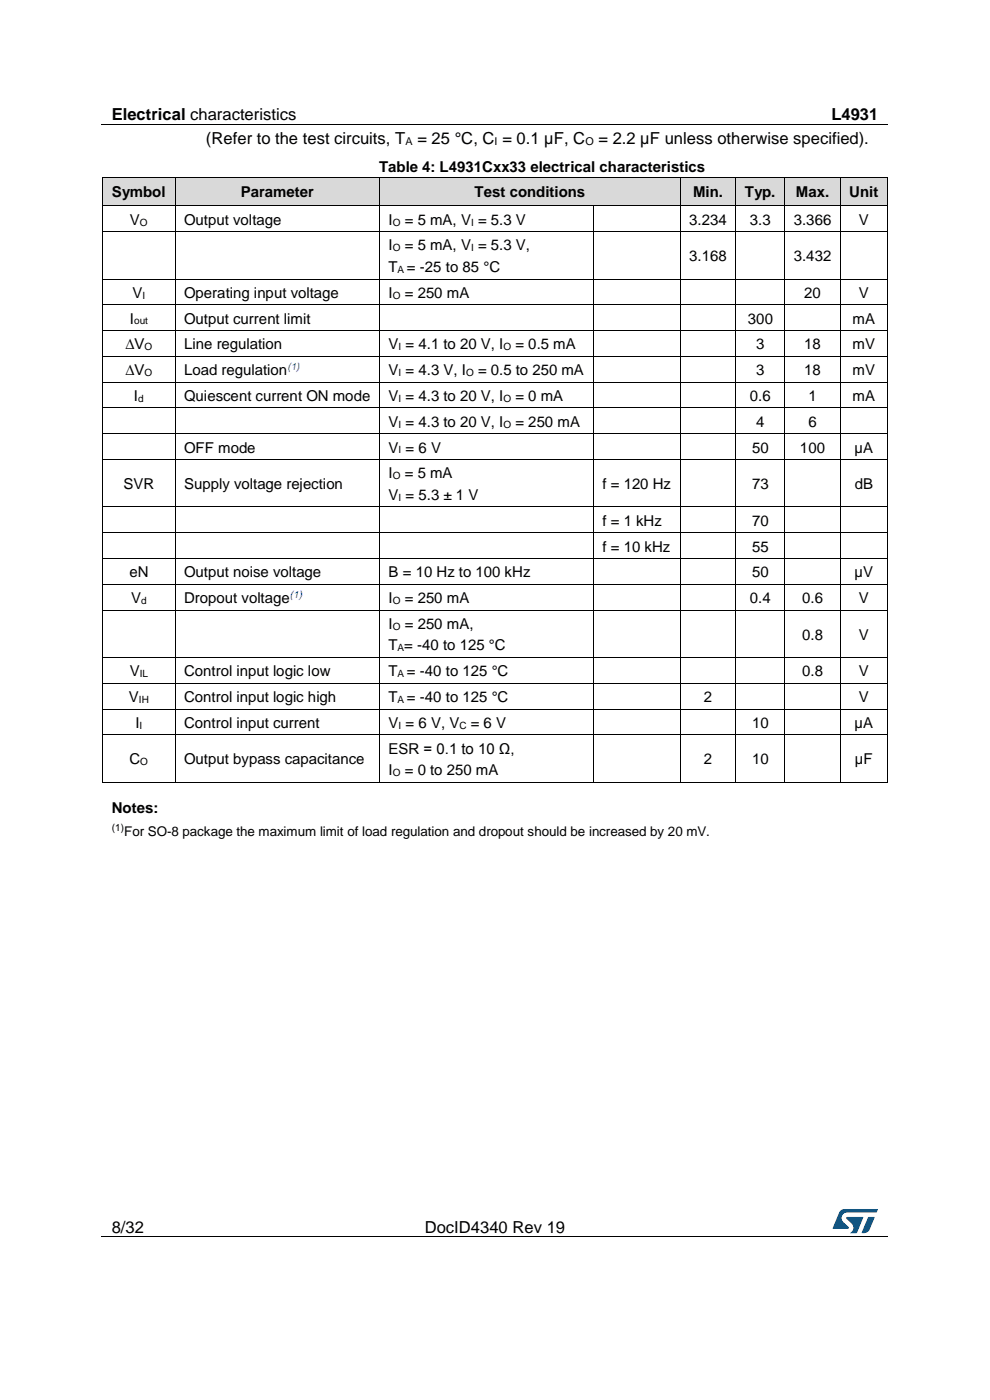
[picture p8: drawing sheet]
<svg xmlns="http://www.w3.org/2000/svg" width="210mm" height="297mm" viewBox="0 0 210 297" stroke-linecap="round" stroke-linejoin="round" font-family="sans-serif">
<path d="M21.5 26.5h166.8M21.5 262.4h166.8" fill="none" stroke="#000" stroke-width=".21"/>
<g fill="#000">
<path d="M105.3 26.4h.1v.1h-.1z" fill-rule="evenodd"/>
<path d="M61.6 262.3h.1v.2h-.1z" fill-rule="evenodd"/>
<path d="M148 262.3h.2v.2h-.2z" fill-rule="evenodd"/>
</g>
<g fill="#005288">
<path d="M178.2 256.9l.6-.4h.4l7 .1-.3 .6h-6.1a1.26 1.26 0 0 0-1.3 1.1 1.26 1.26 0 0 0 .8 1.4l.7 .6v.3l-3.3 .1z"/>
<path d="M184.2 258.2l1.3 .1-1 2.5a1.32 1.32 0 0 1-1.7 .7z"/>
<path d="M179.6 258.2l3.6 .1-1.5 3.3h-1.4a1.35 1.35 0 0 0 .7-1.2 1.35 1.35 0 0 0-.8-1.2l-.6-.6z"/>
</g>
<g fill="#d9d9d9">
<path d="M21.9 37.6h15.2v6h-15.2z" fill-rule="evenodd"/>
<path d="M23.7 37.6h11.5v6h-11.5z" fill-rule="evenodd"/>
<path d="M37.2 37.6h43.3v6h-43.3z" fill-rule="evenodd"/>
<path d="M39 37.6h39.7v6h-39.7z" fill-rule="evenodd"/>
<path d="M80.6 37.6h63.7v6h-63.7z" fill-rule="evenodd"/>
<path d="M82.4 37.6h60v6h-60z" fill-rule="evenodd"/>
<path d="M144.3 37.6h11.8v6h-11.8z" fill-rule="evenodd"/>
<path d="M146.2 37.6h8v6h-8z" fill-rule="evenodd"/>
<path d="M156.2 37.6h10.2v6h-10.2z" fill-rule="evenodd"/>
<path d="M158 37.6h6.6v6h-6.6z" fill-rule="evenodd"/>
<path d="M166.5 37.6h11.7v6h-11.7z" fill-rule="evenodd"/>
<path d="M168.4 37.6h8v6h-8z" fill-rule="evenodd"/>
<path d="M178.3 37.6h9.9v6h-9.9z" fill-rule="evenodd"/>
<path d="M180.2 37.6h6.2v6h-6.2z" fill-rule="evenodd"/>
</g>
<g fill="#000">
<path d="M21.7 37.5l.1 .1z" fill-rule="evenodd"/>
<path d="M21.7 37.5l.1 .1z" fill-rule="evenodd"/>
<path d="M37.1 37.5l.1 .1z" fill-rule="evenodd"/>
<path d="M80.5 37.5l.1 .1z" fill-rule="evenodd"/>
<path d="M144.3 37.5v.1z" fill-rule="evenodd"/>
<path d="M156 37.5l.1 .1z" fill-rule="evenodd"/>
<path d="M166.4 37.5l.1 .1z" fill-rule="evenodd"/>
<path d="M178.2 37.5l.1 .1z" fill-rule="evenodd"/>
<path d="M188.2 37.5l.1 .1z" fill-rule="evenodd"/>
<path d="M188.2 37.5l.1 .1z" fill-rule="evenodd"/>
<path d="M21.7 43.6h.2v.2h-.2z" fill-rule="evenodd"/>
<path d="M21.7 43.6h.2v.2h-.2z" fill-rule="evenodd"/>
<path d="M21.7 49.1h.2v.1h-.2z" fill-rule="evenodd"/>
<path d="M21.7 59.1h.2v.2h-.2z" fill-rule="evenodd"/>
<path d="M21.9 43.6h.1v.2h-.1z" fill-rule="evenodd"/>
<path d="M37 43.6h.2v.2h-.2z" fill-rule="evenodd"/>
<path d="M37 49.1h.2v.1h-.2z" fill-rule="evenodd"/>
<path d="M37 59.1h.2v.2h-.2z" fill-rule="evenodd"/>
<path d="M37.2 43.6h.2v.2h-.2z" fill-rule="evenodd"/>
<path d="M80.5 43.6h.1v.2h-.1z" fill-rule="evenodd"/>
<path d="M80.5 49.1h.1v.1h-.1z" fill-rule="evenodd"/>
<path d="M80.5 59.1h.1v.2h-.1z" fill-rule="evenodd"/>
<path d="M80.6 43.6h.2v.2h-.2z" fill-rule="evenodd"/>
<path d="M125.8 43.6h.2v.2h-.2z" fill-rule="evenodd"/>
<path d="M125.8 49.1h.2v.1h-.2z" fill-rule="evenodd"/>
<path d="M125.8 59.1h.2v.2h-.2z" fill-rule="evenodd"/>
<path d="M144.2 43.6h.2v.2h-.2z" fill-rule="evenodd"/>
<path d="M144.2 49.1h.2v.1h-.2z" fill-rule="evenodd"/>
<path d="M144.2 59.1h.2v.2h-.2z" fill-rule="evenodd"/>
<path d="M144.4 43.6h.2v.2h-.2z" fill-rule="evenodd"/>
<path d="M156 43.6h.2v.2h-.2z" fill-rule="evenodd"/>
<path d="M156 49.1h.2v.1h-.2z" fill-rule="evenodd"/>
<path d="M156 59.1h.2v.2h-.2z" fill-rule="evenodd"/>
<path d="M156.2 43.6h.1v.2h-.1z" fill-rule="evenodd"/>
<path d="M166.4 43.6h.1v.2h-.1z" fill-rule="evenodd"/>
<path d="M166.4 49.1h.1v.1h-.1z" fill-rule="evenodd"/>
<path d="M166.4 59.1h.1v.2h-.1z" fill-rule="evenodd"/>
<path d="M166.5 43.6h.2v.2h-.2z" fill-rule="evenodd"/>
<path d="M178.2 43.6h.2v.2h-.2z" fill-rule="evenodd"/>
<path d="M178.2 49.1h.2v.1h-.2z" fill-rule="evenodd"/>
<path d="M178.2 59.1h.2v.2h-.2z" fill-rule="evenodd"/>
<path d="M178.4 43.6h.1v.2h-.1z" fill-rule="evenodd"/>
<path d="M188.2 43.6h.1v.2h-.1z" fill-rule="evenodd"/>
<path d="M188.2 43.6h.1v.2h-.1z" fill-rule="evenodd"/>
<path d="M188.2 49.1h.1v.1h-.1z" fill-rule="evenodd"/>
<path d="M188.2 59.1h.1v.2h-.1z" fill-rule="evenodd"/>
<path d="M21.7 64.6h.2v.2h-.2z" fill-rule="evenodd"/>
<path d="M21.7 70.1h.2v.1h-.2z" fill-rule="evenodd"/>
<path d="M21.7 75.5h.2v.2h-.2z" fill-rule="evenodd"/>
<path d="M37 64.6h.2v.2h-.2z" fill-rule="evenodd"/>
<path d="M37 70.1h.2v.1h-.2z" fill-rule="evenodd"/>
<path d="M37 75.5h.2v.2h-.2z" fill-rule="evenodd"/>
<path d="M80.5 64.6h.1v.2h-.1z" fill-rule="evenodd"/>
<path d="M80.5 70.1h.1v.1h-.1z" fill-rule="evenodd"/>
<path d="M80.5 75.5h.1v.2h-.1z" fill-rule="evenodd"/>
<path d="M125.8 64.6h.2v.2h-.2z" fill-rule="evenodd"/>
<path d="M125.8 70.1h.2v.1h-.2z" fill-rule="evenodd"/>
<path d="M125.8 75.5h.2v.2h-.2z" fill-rule="evenodd"/>
<path d="M144.2 64.6h.2v.2h-.2z" fill-rule="evenodd"/>
<path d="M144.2 70.1h.2v.1h-.2z" fill-rule="evenodd"/>
<path d="M144.2 75.5h.2v.2h-.2z" fill-rule="evenodd"/>
<path d="M156 64.6h.2v.2h-.2z" fill-rule="evenodd"/>
<path d="M156 70.1h.2v.1h-.2z" fill-rule="evenodd"/>
<path d="M156 75.5h.2v.2h-.2z" fill-rule="evenodd"/>
<path d="M166.4 64.6h.1v.2h-.1z" fill-rule="evenodd"/>
<path d="M166.4 70.1h.1v.1h-.1z" fill-rule="evenodd"/>
<path d="M166.4 75.5h.1v.2h-.1z" fill-rule="evenodd"/>
<path d="M178.2 64.6h.2v.2h-.2z" fill-rule="evenodd"/>
<path d="M178.2 70.1h.2v.1h-.2z" fill-rule="evenodd"/>
<path d="M178.2 75.5h.2v.2h-.2z" fill-rule="evenodd"/>
<path d="M188.2 64.6h.1v.2h-.1z" fill-rule="evenodd"/>
<path d="M188.2 70.1h.1v.1h-.1z" fill-rule="evenodd"/>
<path d="M188.2 75.5h.1v.2h-.1z" fill-rule="evenodd"/>
<path d="M21.7 81h.2v.2h-.2z" fill-rule="evenodd"/>
<path d="M21.7 86.5h.2v.1h-.2z" fill-rule="evenodd"/>
<path d="M21.7 92h.2v.1h-.2z" fill-rule="evenodd"/>
<path d="M21.7 97.4h.2v.2h-.2z" fill-rule="evenodd"/>
<path d="M37 81h.2v.2h-.2z" fill-rule="evenodd"/>
<path d="M37 86.5h.2v.1h-.2z" fill-rule="evenodd"/>
<path d="M37 92h.2v.1h-.2z" fill-rule="evenodd"/>
<path d="M37 97.4h.2v.2h-.2z" fill-rule="evenodd"/>
<path d="M80.5 81h.1v.2h-.1z" fill-rule="evenodd"/>
<path d="M80.5 86.5h.1v.1h-.1z" fill-rule="evenodd"/>
<path d="M80.5 92h.1v.1h-.1z" fill-rule="evenodd"/>
<path d="M80.5 97.4h.1v.2h-.1z" fill-rule="evenodd"/>
<path d="M125.8 81h.2v.2h-.2z" fill-rule="evenodd"/>
<path d="M125.8 86.5h.2v.1h-.2z" fill-rule="evenodd"/>
<path d="M125.8 92h.2v.1h-.2z" fill-rule="evenodd"/>
<path d="M125.8 97.4h.2v.2h-.2z" fill-rule="evenodd"/>
<path d="M144.2 81h.2v.2h-.2z" fill-rule="evenodd"/>
<path d="M144.2 86.5h.2v.1h-.2z" fill-rule="evenodd"/>
<path d="M144.2 92h.2v.1h-.2z" fill-rule="evenodd"/>
<path d="M144.2 97.4h.2v.2h-.2z" fill-rule="evenodd"/>
<path d="M156 81h.2v.2h-.2z" fill-rule="evenodd"/>
<path d="M156 86.5h.2v.1h-.2z" fill-rule="evenodd"/>
<path d="M156 92h.2v.1h-.2z" fill-rule="evenodd"/>
<path d="M156 97.4h.2v.2h-.2z" fill-rule="evenodd"/>
<path d="M166.4 81h.1v.2h-.1z" fill-rule="evenodd"/>
<path d="M166.4 86.5h.1v.1h-.1z" fill-rule="evenodd"/>
<path d="M166.4 92h.1v.1h-.1z" fill-rule="evenodd"/>
<path d="M166.4 97.4h.1v.2h-.1z" fill-rule="evenodd"/>
<path d="M178.2 81h.2v.2h-.2z" fill-rule="evenodd"/>
<path d="M178.2 86.5h.2v.1h-.2z" fill-rule="evenodd"/>
<path d="M178.2 92h.2v.1h-.2z" fill-rule="evenodd"/>
<path d="M178.2 97.4h.2v.2h-.2z" fill-rule="evenodd"/>
<path d="M188.2 81h.1v.2h-.1z" fill-rule="evenodd"/>
<path d="M188.2 86.5h.1v.1h-.1z" fill-rule="evenodd"/>
<path d="M188.2 92h.1v.1h-.1z" fill-rule="evenodd"/>
<path d="M188.2 97.4h.1v.2h-.1z" fill-rule="evenodd"/>
<path d="M21.7 107.5h.2v.1h-.2z" fill-rule="evenodd"/>
<path d="M21.7 112.9h.2v.2h-.2z" fill-rule="evenodd"/>
<path d="M21.7 118.4h.2v.2h-.2z" fill-rule="evenodd"/>
<path d="M37 107.5h.2v.1h-.2z" fill-rule="evenodd"/>
<path d="M37 112.9h.2v.2h-.2z" fill-rule="evenodd"/>
<path d="M37 118.4h.2v.2h-.2z" fill-rule="evenodd"/>
<path d="M80.5 107.5h.1v.1h-.1z" fill-rule="evenodd"/>
<path d="M80.5 112.9h.1v.2h-.1z" fill-rule="evenodd"/>
<path d="M80.5 118.4h.1v.2h-.1z" fill-rule="evenodd"/>
<path d="M125.8 107.5h.2v.1h-.2z" fill-rule="evenodd"/>
<path d="M125.8 112.9h.2v.2h-.2z" fill-rule="evenodd"/>
<path d="M125.8 118.4h.2v.2h-.2z" fill-rule="evenodd"/>
<path d="M144.2 107.5h.2v.1h-.2z" fill-rule="evenodd"/>
<path d="M144.2 112.9h.2v.2h-.2z" fill-rule="evenodd"/>
<path d="M144.2 118.4h.2v.2h-.2z" fill-rule="evenodd"/>
<path d="M156 107.5h.2v.1h-.2z" fill-rule="evenodd"/>
<path d="M156 112.9h.2v.2h-.2z" fill-rule="evenodd"/>
<path d="M156 118.4h.2v.2h-.2z" fill-rule="evenodd"/>
<path d="M166.4 107.5h.1v.1h-.1z" fill-rule="evenodd"/>
<path d="M166.4 112.9h.1v.2h-.1z" fill-rule="evenodd"/>
<path d="M166.4 118.4h.1v.2h-.1z" fill-rule="evenodd"/>
<path d="M178.2 107.5h.2v.1h-.2z" fill-rule="evenodd"/>
<path d="M178.2 112.9h.2v.2h-.2z" fill-rule="evenodd"/>
<path d="M178.2 118.4h.2v.2h-.2z" fill-rule="evenodd"/>
<path d="M188.2 107.5h.1v.1h-.1z" fill-rule="evenodd"/>
<path d="M188.2 112.9h.1v.2h-.1z" fill-rule="evenodd"/>
<path d="M188.2 118.4h.1v.2h-.1z" fill-rule="evenodd"/>
<path d="M21.7 123.9h.2v.2h-.2z" fill-rule="evenodd"/>
<path d="M21.7 129.3h.2v.2h-.2z" fill-rule="evenodd"/>
<path d="M21.7 139.4h.2v.1h-.2z" fill-rule="evenodd"/>
<path d="M37 123.9h.2v.2h-.2z" fill-rule="evenodd"/>
<path d="M37 129.3h.2v.2h-.2z" fill-rule="evenodd"/>
<path d="M37 139.4h.2v.1h-.2z" fill-rule="evenodd"/>
<path d="M80.5 123.9h.1v.2h-.1z" fill-rule="evenodd"/>
<path d="M80.5 129.3h.1v.2h-.1z" fill-rule="evenodd"/>
<path d="M80.5 139.4h.1v.1h-.1z" fill-rule="evenodd"/>
<path d="M125.8 123.9h.2v.2h-.2z" fill-rule="evenodd"/>
<path d="M125.8 129.3h.2v.2h-.2z" fill-rule="evenodd"/>
<path d="M125.8 139.4h.2v.1h-.2z" fill-rule="evenodd"/>
<path d="M144.2 123.9h.2v.2h-.2z" fill-rule="evenodd"/>
<path d="M144.2 129.3h.2v.2h-.2z" fill-rule="evenodd"/>
<path d="M144.2 139.4h.2v.1h-.2z" fill-rule="evenodd"/>
<path d="M156 123.9h.2v.2h-.2z" fill-rule="evenodd"/>
<path d="M156 129.3h.2v.2h-.2z" fill-rule="evenodd"/>
<path d="M156 139.4h.2v.1h-.2z" fill-rule="evenodd"/>
<path d="M166.4 123.9h.1v.2h-.1z" fill-rule="evenodd"/>
<path d="M166.4 129.3h.1v.2h-.1z" fill-rule="evenodd"/>
<path d="M166.4 139.4h.1v.1h-.1z" fill-rule="evenodd"/>
<path d="M178.2 123.9h.2v.2h-.2z" fill-rule="evenodd"/>
<path d="M178.2 129.3h.2v.2h-.2z" fill-rule="evenodd"/>
<path d="M178.2 139.4h.2v.1h-.2z" fill-rule="evenodd"/>
<path d="M188.2 123.9h.1v.2h-.1z" fill-rule="evenodd"/>
<path d="M188.2 129.3h.1v.2h-.1z" fill-rule="evenodd"/>
<path d="M188.2 139.4h.1v.1h-.1z" fill-rule="evenodd"/>
<path d="M21.7 144.9h.2v.2h-.2z" fill-rule="evenodd"/>
<path d="M21.7 150.3h.2v.2h-.2z" fill-rule="evenodd"/>
<path d="M21.7 155.8h.2v.2h-.2z" fill-rule="evenodd"/>
<path d="M37 144.9h.2v.2h-.2z" fill-rule="evenodd"/>
<path d="M37 150.3h.2v.2h-.2z" fill-rule="evenodd"/>
<path d="M37 155.8h.2v.2h-.2z" fill-rule="evenodd"/>
<path d="M80.5 144.9h.1v.2h-.1z" fill-rule="evenodd"/>
<path d="M80.5 150.3h.1v.2h-.1z" fill-rule="evenodd"/>
<path d="M80.5 155.8h.1v.2h-.1z" fill-rule="evenodd"/>
<path d="M125.8 144.9h.2v.2h-.2z" fill-rule="evenodd"/>
<path d="M125.8 150.3h.2v.2h-.2z" fill-rule="evenodd"/>
<path d="M125.8 155.8h.2v.2h-.2z" fill-rule="evenodd"/>
<path d="M144.2 144.9h.2v.2h-.2z" fill-rule="evenodd"/>
<path d="M144.2 150.3h.2v.2h-.2z" fill-rule="evenodd"/>
<path d="M144.2 155.8h.2v.2h-.2z" fill-rule="evenodd"/>
<path d="M156 144.9h.2v.2h-.2z" fill-rule="evenodd"/>
<path d="M156 150.3h.2v.2h-.2z" fill-rule="evenodd"/>
<path d="M156 155.8h.2v.2h-.2z" fill-rule="evenodd"/>
<path d="M166.4 144.9h.1v.2h-.1z" fill-rule="evenodd"/>
<path d="M166.4 150.3h.1v.2h-.1z" fill-rule="evenodd"/>
<path d="M166.4 155.8h.1v.2h-.1z" fill-rule="evenodd"/>
<path d="M178.2 144.9h.2v.2h-.2z" fill-rule="evenodd"/>
<path d="M178.2 150.3h.2v.2h-.2z" fill-rule="evenodd"/>
<path d="M178.2 155.8h.2v.2h-.2z" fill-rule="evenodd"/>
<path d="M188.2 144.9h.1v.2h-.1z" fill-rule="evenodd"/>
<path d="M188.2 150.3h.1v.2h-.1z" fill-rule="evenodd"/>
<path d="M188.2 155.8h.1v.2h-.1z" fill-rule="evenodd"/>
<path d="M21.7 165.9h.2v.2h-.2z" fill-rule="evenodd"/>
<path d="M21.7 165.9h.2v.2h-.2z" fill-rule="evenodd"/>
<path d="M37 165.9h.2v.2h-.2z" fill-rule="evenodd"/>
<path d="M80.5 165.9h.1v.2h-.1z" fill-rule="evenodd"/>
<path d="M125.8 165.9h.2v.2h-.2z" fill-rule="evenodd"/>
<path d="M144.2 165.9h.2v.2h-.2z" fill-rule="evenodd"/>
<path d="M156 165.9h.2v.2h-.2z" fill-rule="evenodd"/>
<path d="M166.4 165.9h.1v.2h-.1z" fill-rule="evenodd"/>
<path d="M178.2 165.9h.2v.2h-.2z" fill-rule="evenodd"/>
<path d="M188.2 165.9h.1v.2h-.1z" fill-rule="evenodd"/>
<path d="M188.2 165.9h.1v.2h-.1z" fill-rule="evenodd"/>
</g>
<g fill="none" stroke="#000" stroke-width=".21">
<path d="M21.8 37.6v6M21.8 37.6h15.3M37.1 37.6v6M37.2 37.6h43.3M80.5 37.6v6M80.6 37.6h63.7M144.3 37.6v6M144.3 37.6h11.7M156.1 37.6v6M156.1 37.6h10.3M166.4 37.6v6M166.5 37.6h11.7"/>
<path d="M178.3 37.6v6M178.3 37.6h9.9M188.3 37.6v6M21.8 43.8v5.3M21.8 49.2v9.9M21.8 59.3v5.3M21.9 49.2h15.2M21.9 59.2h15.2M22 43.7h15.1M37.1 43.8v5.3M37.1 49.2v9.9M37.1 59.3v5.3"/>
<path d="M37.2 49.2h43.2M37.2 59.2h43.2M37.4 43.7h43M80.5 43.8v5.3M80.5 49.2v9.9M80.5 59.3v5.3M80.6 49.2h45.2M80.6 59.2h45.2M80.8 43.7h45M125.9 43.8v5.3M125.9 49.2v9.9M125.9 59.3v5.3"/>
<path d="M126 43.7h18.2M126 49.2h18.2M126 59.2h18.2M144.3 43.8v5.3M144.3 49.2v9.9M144.3 59.3v5.3M144.4 49.2h11.6M144.4 59.2h11.6M144.6 43.7h11.4M156.1 43.8v5.3M156.1 49.2v9.9M156.1 59.3v5.3"/>
<path d="M156.2 49.2h10.2M156.2 59.2h10.2M156.3 43.7h10.1M166.4 43.8v5.3M166.4 49.2v9.9M166.4 59.3v5.3M166.5 49.2h11.7M166.5 59.2h11.7M166.7 43.7h11.5M178.3 43.8v5.3M178.3 49.2v9.9M178.3 59.3v5.3"/>
<path d="M178.4 49.2h9.8M178.4 59.2h9.8M178.5 43.7h9.7M188.3 43.8v5.3M188.3 49.2v9.9M188.3 59.3v5.3M21.8 64.8v5.3M21.8 70.2v5.3M21.8 75.7v5.3M21.9 64.7h15.2M21.9 70.2h15.2M21.9 75.6h15.2"/>
<path d="M37.1 64.8v5.3M37.1 70.2v5.3M37.1 75.7v5.3M37.2 64.7h43.2M37.2 70.2h43.2M37.2 75.6h43.2M80.5 64.8v5.3M80.5 70.2v5.3M80.5 75.7v5.3M80.6 64.7h45.2M80.6 70.2h45.2M80.6 75.6h45.2"/>
<path d="M125.9 64.8v5.3M125.9 70.2v5.3M125.9 75.7v5.3M126 64.7h18.2M126 70.2h18.2M126 75.6h18.2M144.3 64.8v5.3M144.3 70.2v5.3M144.3 75.7v5.3M144.4 64.7h11.6M144.4 70.2h11.6M144.4 75.6h11.6"/>
<path d="M156.1 64.8v5.3M156.1 70.2v5.3M156.1 75.7v5.3M156.2 64.7h10.2M156.2 70.2h10.2M156.2 75.6h10.2M166.4 64.8v5.3M166.4 70.2v5.3M166.4 75.7v5.3M166.5 64.7h11.7M166.5 70.2h11.7M166.5 75.6h11.7"/>
<path d="M178.3 64.8v5.3M178.3 70.2v5.3M178.3 75.7v5.3M178.4 64.7h9.8M178.4 70.2h9.8M178.4 75.6h9.8M188.3 64.8v5.3M188.3 70.2v5.3M188.3 75.7v5.3M21.8 81.2v5.3M21.8 86.6v5.4M21.8 92.1v5.3"/>
<path d="M21.8 97.6v9.9M21.9 81.1h15.2M21.9 86.5h15.2M21.9 92h15.2M21.9 97.5h15.2M37.1 81.2v5.3M37.1 86.6v5.4M37.1 92.1v5.3M37.1 97.6v9.9M37.2 81.1h43.2M37.2 86.5h43.2M37.2 92h43.2"/>
<path d="M37.2 97.5h43.2M80.5 81.2v5.3M80.5 86.6v5.4M80.5 92.1v5.3M80.5 97.6v9.9M80.6 81.1h45.2M80.6 86.5h45.2M80.6 92h45.2M80.6 97.5h45.2M125.9 81.2v5.3M125.9 86.6v5.4M125.9 92.1v5.3"/>
<path d="M125.9 97.6v9.9M126 81.1h18.2M126 86.5h18.2M126 92h18.2M126 97.5h18.2M144.3 81.2v5.3M144.3 86.6v5.4M144.3 92.1v5.3M144.3 97.6v9.9M144.4 81.1h11.6M144.4 86.5h11.6M144.4 92h11.6"/>
<path d="M144.4 97.5h11.6M156.1 81.2v5.3M156.1 86.6v5.4M156.1 92.1v5.3M156.1 97.6v9.9M156.2 81.1h10.2M156.2 86.5h10.2M156.2 92h10.2M156.2 97.5h10.2M166.4 81.2v5.3M166.4 86.6v5.4M166.4 92.1v5.3"/>
<path d="M166.4 97.6v9.9M166.5 81.1h11.7M166.5 86.5h11.7M166.5 92h11.7M166.5 97.5h11.7M178.3 81.2v5.3M178.3 86.6v5.4M178.3 92.1v5.3M178.3 97.6v9.9M178.4 81.1h9.8M178.4 86.5h9.8M178.4 92h9.8"/>
<path d="M178.4 97.5h9.8M188.3 81.2v5.3M188.3 86.6v5.4M188.3 92.1v5.3M188.3 97.6v9.9M21.8 107.6v5.3M21.8 113.1v5.3M21.8 118.6v5.3M21.9 107.5h15.2M21.9 113h15.2M21.9 118.5h15.2M37.1 107.6v5.3"/>
<path d="M37.1 113.1v5.3M37.1 118.6v5.3M37.2 107.5h43.2M37.2 113h43.2M37.2 118.5h43.2M80.5 107.6v5.3M80.5 113.1v5.3M80.5 118.6v5.3M80.6 107.5h45.2M80.6 113h45.2M80.6 118.5h45.2M125.9 107.6v5.3"/>
<path d="M125.9 113.1v5.3M125.9 118.6v5.3M126 107.5h18.2M126 113h18.2M126 118.5h18.2M144.3 107.6v5.3M144.3 113.1v5.3M144.3 118.6v5.3M144.4 107.5h11.6M144.4 113h11.6M144.4 118.5h11.6M156.1 107.6v5.3"/>
<path d="M156.1 113.1v5.3M156.1 118.6v5.3M156.2 107.5h10.2M156.2 113h10.2M156.2 118.5h10.2M166.4 107.6v5.3M166.4 113.1v5.3M166.4 118.6v5.3M166.5 107.5h11.7M166.5 113h11.7M166.5 118.5h11.7M178.3 107.6v5.3"/>
<path d="M178.3 113.1v5.3M178.3 118.6v5.3M178.4 107.5h9.8M178.4 113h9.8M178.4 118.5h9.8M188.3 107.6v5.3M188.3 113.1v5.3M188.3 118.6v5.3M21.8 124.1v5.2M21.8 129.5v9.9M21.8 139.5v5.4M21.9 124h15.2"/>
<path d="M21.9 129.4h15.2M21.9 139.5h15.2M37.1 124.1v5.2M37.1 129.5v9.9M37.1 139.5v5.4M37.2 124h43.2M37.2 129.4h43.2M37.2 139.5h43.2M80.5 124.1v5.2M80.5 129.5v9.9M80.5 139.5v5.4M80.6 124h45.2"/>
<path d="M80.6 129.4h45.2M80.6 139.5h45.2M125.9 124.1v5.2M125.9 129.5v9.9M125.9 139.5v5.4M126 124h18.2M126 129.4h18.2M126 139.5h18.2M144.3 124.1v5.2M144.3 129.5v9.9M144.3 139.5v5.4M144.4 124h11.6"/>
<path d="M144.4 129.4h11.6M144.4 139.5h11.6M156.1 124.1v5.2M156.1 129.5v9.9M156.1 139.5v5.4M156.2 124h10.2M156.2 129.4h10.2M156.2 139.5h10.2M166.4 124.1v5.2M166.4 129.5v9.9M166.4 139.5v5.4M166.5 124h11.7"/>
<path d="M166.5 129.4h11.7M166.5 139.5h11.7M178.3 124.1v5.2M178.3 129.5v9.9M178.3 139.5v5.4M178.4 124h9.8M178.4 129.4h9.8M178.4 139.5h9.8M188.3 124.1v5.2M188.3 129.5v9.9M188.3 139.5v5.4M21.8 145.1v5.2"/>
<path d="M21.8 150.5v5.3M21.8 156v9.9M21.9 145h15.2M21.9 150.4h15.2M21.9 155.9h15.2M37.1 145.1v5.2M37.1 150.5v5.3M37.1 156v9.9M37.2 145h43.2M37.2 150.4h43.2M37.2 155.9h43.2M80.5 145.1v5.2"/>
<path d="M80.5 150.5v5.3M80.5 156v9.9M80.6 145h45.2M80.6 150.4h45.2M80.6 155.9h45.2M125.9 145.1v5.2M125.9 150.5v5.3M125.9 156v9.9M126 145h18.2M126 150.4h18.2M126 155.9h18.2M144.3 145.1v5.2"/>
<path d="M144.3 150.5v5.3M144.3 156v9.9M144.4 145h11.6M144.4 150.4h11.6M144.4 155.9h11.6M156.1 145.1v5.2M156.1 150.5v5.3M156.1 156v9.9M156.2 145h10.2M156.2 150.4h10.2M156.2 155.9h10.2M166.4 145.1v5.2"/>
<path d="M166.4 150.5v5.3M166.4 156v9.9M166.5 145h11.7M166.5 150.4h11.7M166.5 155.9h11.7M178.3 145.1v5.2M178.3 150.5v5.3M178.3 156v9.9M178.4 145h9.8M178.4 150.4h9.8M178.4 155.9h9.8M188.3 145.1v5.2"/>
<path d="M188.3 150.5v5.3M188.3 156v9.9M21.9 166h15.2M37.2 166h43.2M80.6 166h45.2M126 166h18.2M144.4 166h11.6M156.2 166h10.2M166.5 166h11.7M178.4 166h9.8"/>
</g>
<g font-size="3.5">
<text x="23.7" y="25.5">Electrical characteristics</text>
<text x="176.4" y="25.5">L4931</text>
<text x="43.7" y="30.6">(Refer to the test circuits, T</text>
<text x="88.5" y="30.6">= 25 °C, C = 0.1 µF, C</text>
<text x="126.9" y="30.6">= 2.2 µF unless otherwise specified).</text>
<text x="23.7" y="261.5">8/32</text>
<text x="90.1" y="261.5">DocID4340 Rev 19</text>
</g>
<g font-size="3.2">
<text x="23.7" y="41.7">Symbol</text>
<text x="51.1" y="41.7">Parameter</text>
<text x="80.4" y="36.4">Table 4: L4931Cxx33 electrical characteristics</text>
<text x="100.7" y="41.7">Test conditions</text>
<text x="147" y="41.7">Min.</text>
<text x="158" y="41.7">Typ.</text>
<text x="168.8" y="41.7">Max.</text>
<text x="180.2" y="41.7">Unit</text>
<text x="27.6" y="47.7">V</text>
<text x="39" y="47.7">Output voltage</text>
<text x="82.4" y="47.7">I</text>
<text x="85.9" y="47.7">= 5 mA, V = 5.3 V</text>
<text x="146.2" y="47.7">3.234</text>
<text x="159.1" y="47.7">3.3</text>
<text x="168.4" y="47.7">3.366</text>
<text x="182.2" y="47.7">V</text>
<text x="82.4" y="53.1">I</text>
<text x="85.9" y="53.1">= 5 mA, V = 5.3 V,</text>
<text x="82.4" y="57.7">T = -25 to 85 °C</text>
<text x="146.2" y="55.4">3.168</text>
<text x="168.4" y="55.4">3.432</text>
<text x="28.1" y="63.2">V</text>
<text x="39" y="63.2">Operating input voltage</text>
<text x="82.4" y="63.2">I</text>
<text x="85.9" y="63.2">= 250 mA</text>
<text x="170.6" y="63.2">20</text>
<text x="182.2" y="63.2">V</text>
<text x="27.6" y="68.7">I</text>
<text x="39" y="68.7">Output current limit</text>
<text x="158.7" y="68.7">300</text>
<text x="180.8" y="68.7">mA</text>
<text x="26.6" y="74.1">∆V</text>
<text x="39" y="74.1">Line regulation</text>
<text x="82.4" y="74.1">V = 4.1 to 20 V, I</text>
<text x="109.3" y="74.1">= 0.5 mA</text>
<text x="160.4" y="74.1">3</text>
<text x="170.6" y="74.1">18</text>
<text x="180.8" y="74.1">mV</text>
<text x="26.6" y="79.6">∆V</text>
<text x="39" y="79.6">Load regulation</text>
<text x="82.4" y="79.6">V = 4.3 V, I</text>
<text x="101.4" y="79.6">= 0.5 to 250 mA</text>
<text x="160.4" y="79.6">3</text>
<text x="170.6" y="79.6">18</text>
<text x="180.8" y="79.6">mV</text>
<text x="28.4" y="85.1">I</text>
<text x="39" y="85.1">Quiescent current ON mode</text>
<text x="82.4" y="85.1">V = 4.3 to 20 V, I</text>
<text x="109.3" y="85.1">= 0 mA</text>
<text x="159.1" y="85.1">0.6</text>
<text x="171.5" y="85.1">1</text>
<text x="180.8" y="85.1">mA</text>
<text x="82.4" y="90.6">V = 4.3 to 20 V, I</text>
<text x="109.3" y="90.6">= 250 mA</text>
<text x="160.4" y="90.6">4</text>
<text x="171.5" y="90.6">6</text>
<text x="39" y="96">OFF mode</text>
<text x="82.4" y="96">V = 6 V</text>
<text x="82.4" y="101.5">I</text>
<text x="85.9" y="101.5">= 5 mA</text>
<text x="159.5" y="96">50</text>
<text x="169.7" y="96">100</text>
<text x="181.3" y="96">µA</text>
<text x="26.2" y="103.8">SVR</text>
<text x="39" y="103.8">Supply voltage rejection</text>
<text x="82.4" y="106.1">V = 5.3 ± 1 V</text>
<text x="127.8" y="103.8">f = 120 Hz</text>
<text x="159.5" y="103.8">73</text>
<text x="181.3" y="103.8">dB</text>
<text x="127.8" y="111.5">f = 1 kHz</text>
<text x="159.5" y="111.5">70</text>
<text x="127.8" y="117">f = 10 kHz</text>
<text x="159.5" y="117">55</text>
<text x="27.4" y="122.5">eN</text>
<text x="39" y="122.5">Output noise voltage</text>
<text x="82.4" y="122.5">B = 10 Hz to 100 kHz</text>
<text x="159.5" y="122.5">50</text>
<text x="181.3" y="122.5">µV</text>
<text x="27.8" y="127.9">V</text>
<text x="39" y="127.9">Dropout voltage</text>
<text x="82.4" y="127.9">I</text>
<text x="85.9" y="127.9">= 250 mA</text>
<text x="159.1" y="127.9">0.4</text>
<text x="170.2" y="127.9">0.6</text>
<text x="182.2" y="127.9">V</text>
<text x="82.4" y="133.4">I</text>
<text x="82.4" y="138">T = -40 to 125 °C</text>
<text x="85.9" y="133.4">= 250 mA,</text>
<text x="170.2" y="135.7">0.8</text>
<text x="182.2" y="135.7">V</text>
<text x="27.5" y="143.5">V</text>
<text x="39" y="143.5">Control input logic low</text>
<text x="82.4" y="143.5">T = -40 to 125 °C</text>
<text x="170.2" y="143.5">0.8</text>
<text x="182.2" y="143.5">V</text>
<text x="27.4" y="148.9">V</text>
<text x="39" y="148.9">Control input logic high</text>
<text x="82.4" y="148.9">T = -40 to 125 °C</text>
<text x="149.3" y="148.9">2</text>
<text x="182.2" y="148.9">V</text>
<text x="28.7" y="154.4">I</text>
<text x="39" y="154.4">Control input current</text>
<text x="82.4" y="154.4">V = 6 V, V</text>
<text x="99.8" y="154.4">= 6 V</text>
<text x="159.5" y="154.4">10</text>
<text x="181.3" y="154.4">µA</text>
<text x="82.4" y="159.9">ESR = 0.1 to 10 Ω,</text>
<text x="27.5" y="162.2">C</text>
<text x="39" y="162.2">Output bypass capacitance</text>
<text x="82.4" y="164.4">I</text>
<text x="85.9" y="164.4">= 0 to 250 mA</text>
<text x="149.3" y="162.2">2</text>
<text x="159.5" y="162.2">10</text>
<text x="181.4" y="162.2">µF</text>
<text x="23.7" y="172.5">Notes:</text>
</g>
<text font-size="2.8" x="26.3" y="177.3">For SO-8 package the maximum limit of load regulation and dropout should be increased by 20 mV.</text>
<g font-size="2.3">
<text x="86" y="30.8">A</text>
<text x="104.9" y="30.8">I</text>
<text x="124.2" y="30.8">O</text>
</g>
<g font-size="2.1">
<text x="29.7" y="47.8">O</text>
<text x="83.3" y="47.8">O</text>
<text x="99.9" y="47.8">I</text>
<text x="83.3" y="53.3">O</text>
<text x="99.9" y="53.3">I</text>
<text x="84.3" y="57.9">A</text>
<text x="30.2" y="63.4">I</text>
<text x="83.3" y="63.4">O</text>
<text x="28.5" y="68.8">out</text>
<text x="30.7" y="74.3">O</text>
<text x="84.6" y="74.3">I</text>
<text x="106.8" y="74.3">O</text>
<text x="30.7" y="79.8">O</text>
<text x="84.6" y="79.8">I</text>
<text x="98.9" y="79.8">O</text>
<text x="29.3" y="85.2">d</text>
<text x="84.6" y="85.2">I</text>
<text x="106.8" y="85.2">O</text>
<text x="84.6" y="90.7">I</text>
<text x="106.8" y="90.7">O</text>
<text x="83.3" y="101.7">O</text>
<text x="84.6" y="96.2">I</text>
<text x="84.6" y="106.2">I</text>
<text x="29.9" y="128.1">d</text>
<text x="83.3" y="128.1">O</text>
<text x="83.3" y="133.6">O</text>
<text x="29.6" y="143.7">IL</text>
<text x="84.3" y="138.2">A</text>
<text x="84.3" y="143.7">A</text>
<text x="29.5" y="149.1">IH</text>
<text x="84.3" y="149.1">A</text>
<text x="29.6" y="154.6">I</text>
<text x="84.6" y="154.6">I</text>
<text x="97.5" y="154.6">C</text>
<text x="29.8" y="162.3">O</text>
<text x="83.3" y="164.6">O</text>
<text x="23.7" y="176.2">(1)</text>
</g>
<g font-size="2.1" fill="#00f">
<text x="61" y="78.5">(1)</text>
<text x="61.5" y="126.8">(1)</text>
</g>
</svg>
